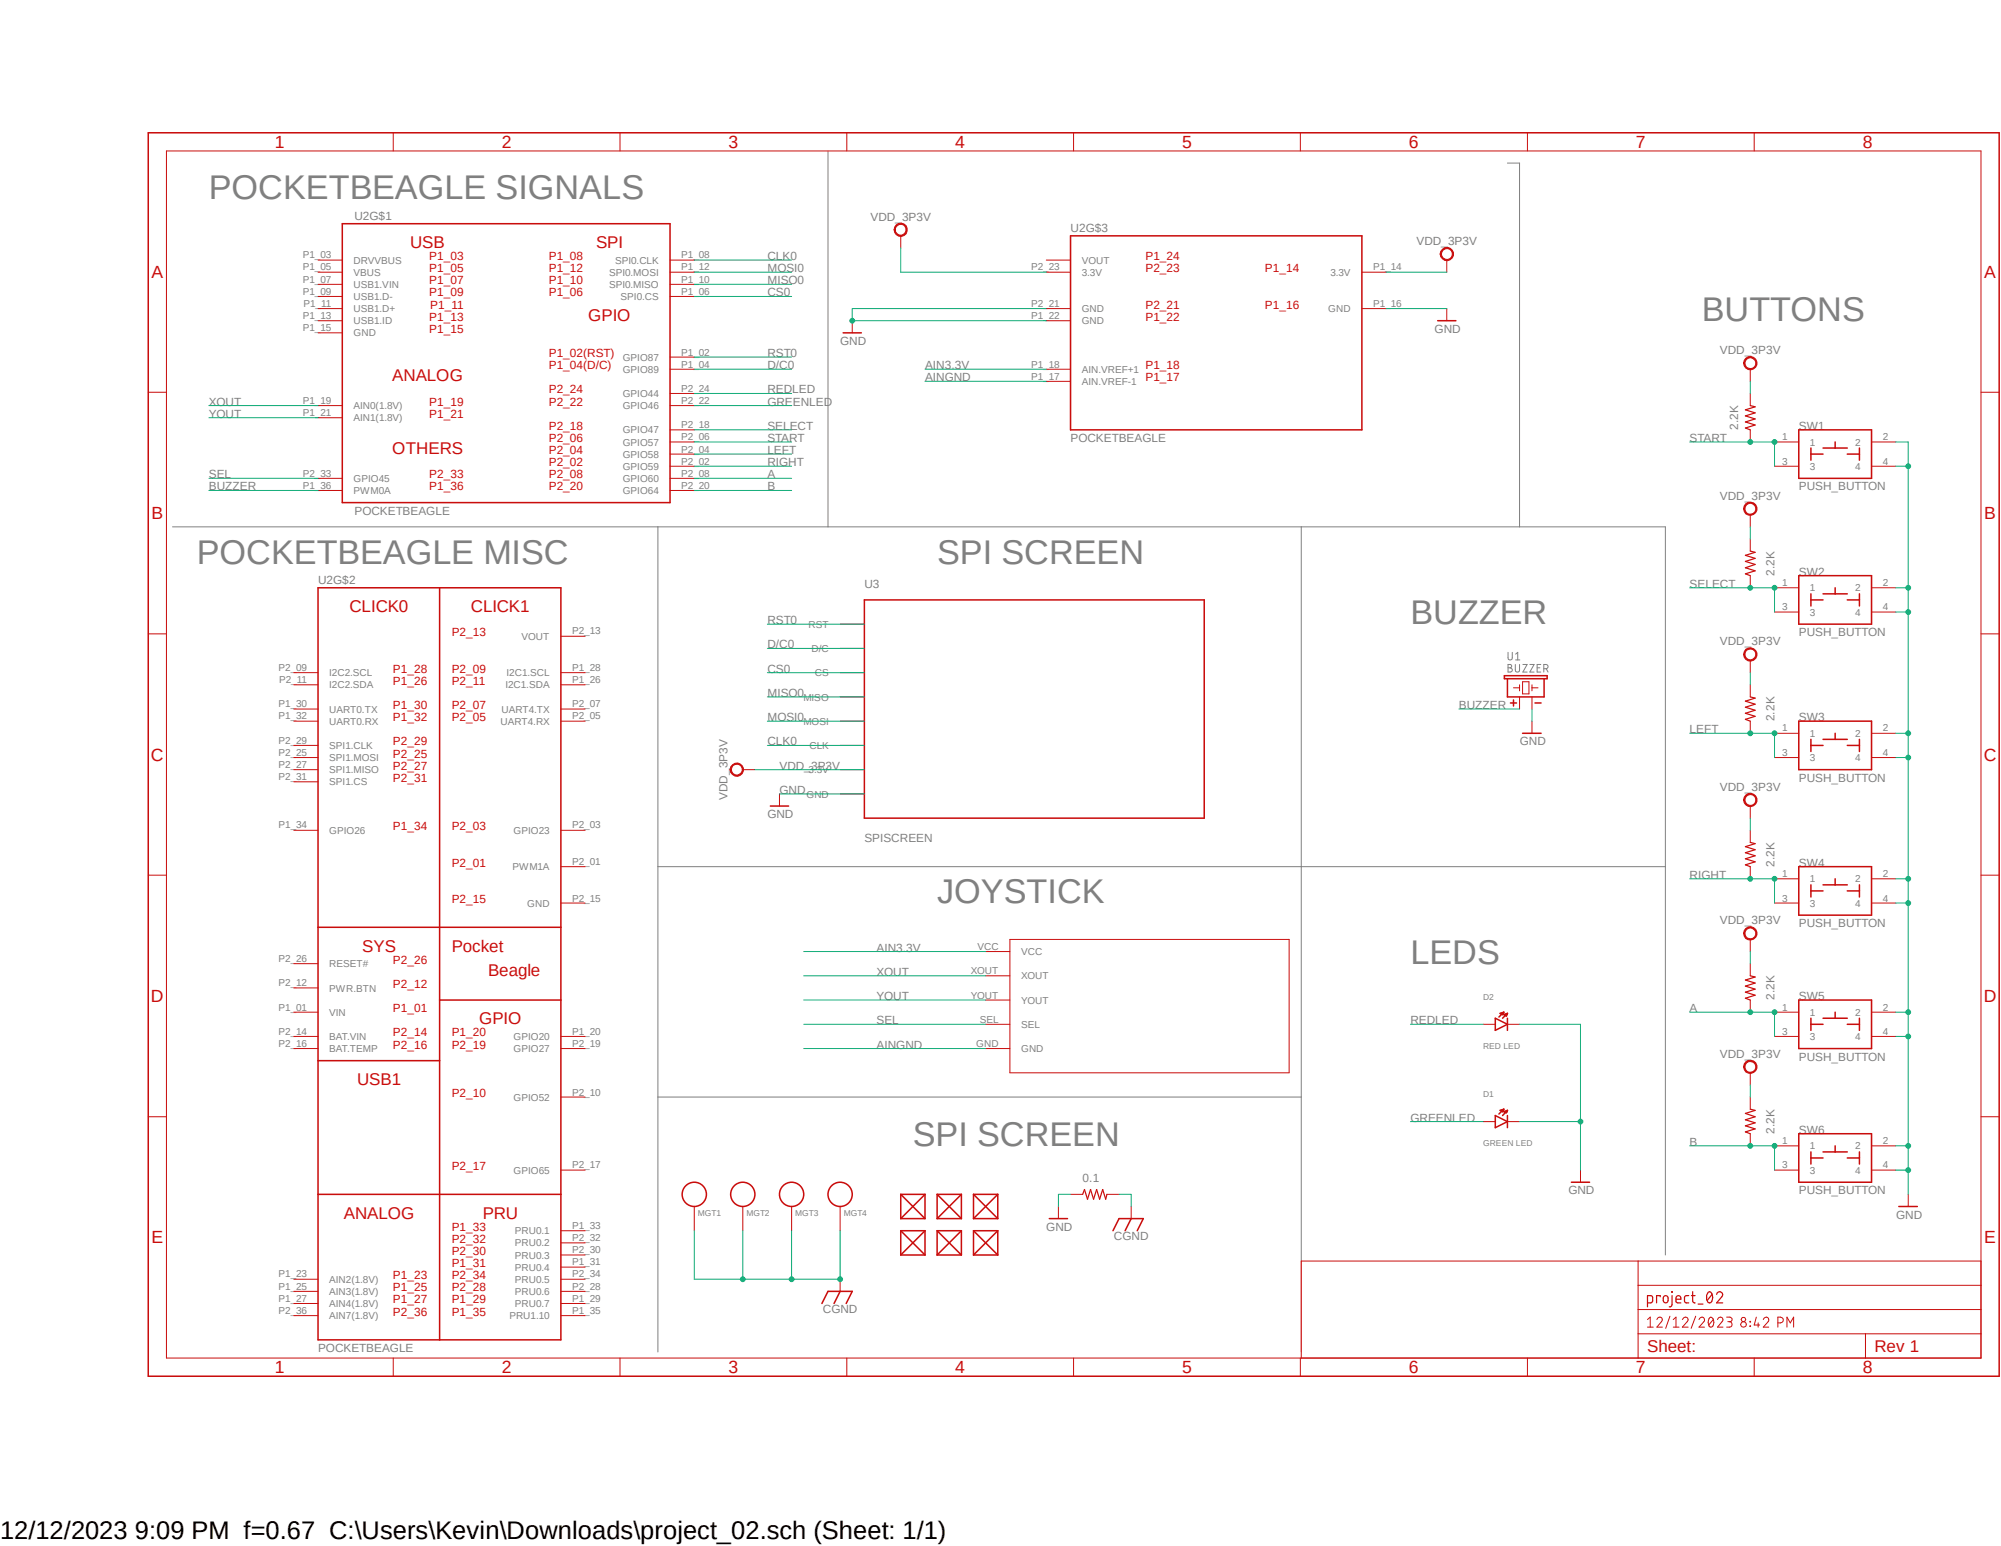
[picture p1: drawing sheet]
<svg xmlns="http://www.w3.org/2000/svg" width="279mm" height="216mm" viewBox="0 0 279 216" stroke-linecap="round" stroke-linejoin="round" font-family="sans-serif">
<path d="M0 18.3l279.4 174.3M279.4 18.3l-279.4 174.3" fill="none" stroke="#fff" stroke-width=".14"/>
<g fill="none" stroke="#808080" stroke-width=".14">
<path d="M115.6 21.1v52.5M210.5 22.8h1.7v50.8M24.1 73.6h208.4v101.7M91.9 73.6v115.2M181.7 73.6v115.2M210.6 92.8h.3l.2 .2-.1 .2-.1 .1 .3 .2v.2l-.2 .1-.4 .1zM210.6 91.1v1l.2 .1 .3-.1 .1-1M210.6 93.3h.3M211.6 92.8v.8v.2l.2 .1 .3-.1 .1-1M211.6 91.4l.3-.3v1.1M211.6 92.2h.6M212.6 92.8h.6l-.6 1.1h.6"/>
<path d="M213.6 92.8h.6l-.6 1.1h.6M214.6 93.3h.4M215.1 92.8h-.5v1.1h.5M215.6 93.4l.4-.1 .2-.1-.2-.4h-.4v1.1M215.9 93.4l.3 .5M91.9 121h140.6M91.9 153.2h89.8"/>
</g>
<g fill="none" stroke="#c90d0c" stroke-width=".14">
<path d="M54.9 18.5v2.6M86.6 18.5v2.6M118.2 18.5v2.6M149.9 18.5v2.6M181.6 18.5v2.6M213.3 18.5v2.6M244.9 18.5v2.6M23.2 21.1h253.4v168.6h-253.4zM20.7 54.8h2.5M276.6 54.8h2.5M247.8 61.7h3.4M247.8 65.1h3.4"/>
<path d="M261.3 61.7h3.4M261.3 65.1h3.4M20.7 88.5h2.5M211.3 96.1h.9M212.2 95.6v.9M212.2 97.3v1.7M212.6 95.2h.9v1.7h-.9zM213.9 96.1h.9M213.9 95.6v.9M213.9 97.3v1.7M276.6 88.5h2.5M213.9 100.7v1.7"/>
<path d="M20.7 122.2h2.5M276.6 122.2h2.5M20.7 156h2.5M276.6 156h2.5M228.7 176.1v13.6M228.7 179.5h47.9M276.6 176.1h-94.9v13.6M54.9 189.7v2.5M86.6 189.7v2.5M118.2 189.7v2.5M149.9 189.7v2.5M181.6 189.7v2.5"/>
<path d="M213.3 189.7v2.5M228.7 186.3h47.9M228.7 182.9h47.9M230 184.3l.4-.4v1.4M230 185.3h.8M231.4 184.3a.37 .37 0 0 1 .4-.4 .37 .37 0 0 1 .3 .5l-.7 .9h.7M233.2 183.8l-.6 1.7M233.6 185.3h.8M233.6 184.3l.4-.4v1.4M234.9 184.3a.39 .39 0 0 1 .5-.4 .39 .39 0 0 1 .3 .5l-.8 .9h.8M236.8 183.8l-.7 1.7M237.2 184.3a.39 .39 0 0 1 .6-.3 .39 .39 0 0 1 .1 .6l-.7 .7h.8"/>
<path d="M238.7 184l.2-.1a.79 .79 0 0 1 0 1.4 .65 .65 0 0 1-.4-.9zM239.2 184.3l-.6 .7M239.8 184.3a.37 .37 0 0 1 .5-.4 .37 .37 0 0 1 .2 .5l-.7 .9h.8M241.1 183.9h.5l.3 .2-.2 .4-.4 .1M241.5 184.6a.38 .38 0 0 1 .4 .4 .38 .38 0 0 1-.4 .3h-.4M244.3 184.5l.1 .1zM244.3 185.2l.1 .1zM244.9 189.7v2.5M245.2 183.9l-.3 1.1h.8M245.5 184.7v.6M246.2 184.3a.39 .39 0 0 1 .6-.3 .39 .39 0 0 1 .1 .6l-.7 .7h.8M248.2 184.7h.4a.4 .4 0 0 0 .4-.4 .4 .4 0 0 0-.4-.4h-.4v1.4"/>
<path d="M249.5 185.3v-1.4l.5 .8 .4-.8v1.4M260.5 186.3v3.4"/>
<circle cx="243.4" cy="185" r=".39"/>
<circle cx="243.4" cy="184.3" r=".31"/>
</g>
<g fill="none" stroke="#c90d0c" stroke-width=".21">
<path d="M20.7 18.5h258.4v173.7h-258.4zM251.2 60h10.1v6.8h-10.1zM252.9 63.4h1.7M252.9 62.6v1.7M254.6 62.6h3.3M256.2 61.7v.9M257.9 63.4h1.7M259.6 62.6v1.7M210.1 94.4h5.9v.4h-5.9zM210.5 94.8v2.5h5.1v-2.5M210.9 98.2h.9M211.3 97.7v.9"/>
<path d="M214.3 98.2h.9M212.6 102.4h2.6"/>
</g>
<g fill="none" stroke="#c90d0c" stroke-width=".17">
<path d="M230 181.9h.7l.1-.7-.2-.2-.6-.1v1.6M231.8 181.1v-.2h-.5v1M232.3 181.1a.34 .34 0 0 1 .4-.2 .34 .34 0 0 1 .2 .4v.3a.34 .34 0 0 1-.3 .3 .34 .34 0 0 1-.4-.3zM233.4 180.4l.1 .1zM233.5 180.9v1.3l-.1 .2-.3 .1M234 181.4h.7a.35 .35 0 0 0-.2-.4 .35 .35 0 0 0-.5 .3v.5l.3 .1h.4M235.8 180.9l-.5 .1-.1 .2v.6l.3 .1h.3M236.2 180.9h.5M236.3 180.4v1.3l.2 .2h.2M237.1 182.1h.7M238.5 180.5l.2-.1a1.02 1.02 0 0 1 .2 1.5h-.2a.79 .79 0 0 1-.4-1zM239.1 180.8l-.7 .8"/>
<path d="M239.7 180.8a.42 .42 0 0 1 .6-.4 .42 .42 0 0 1 .1 .7l-.7 .8h.8"/>
</g>
<path d="M243.8 50a.94 .94 0 0 1 1.4 .3 .94 .94 0 0 1-.6 1.3 .94 .94 0 0 1-1.1-.9h.1a.77 .77 0 0 1 1-.7 .77 .77 0 0 1 .5 1.1 .77 .77 0 0 1-1.2 .2l-.3-.6h-.1v-.4z" fill-rule="evenodd" fill="#c90d0c"/>
<path d="M243.8 50a.94 .94 0 0 1 1.4 .3 .94 .94 0 0 1-.6 1.3 .94 .94 0 0 1-1.1-.9h.1a.77 .77 0 0 1 1-.7 .77 .77 0 0 1 .5 1.1 .77 .77 0 0 1-1.2 .2l-.3-.6h-.1v-.4zM244.4 51.6v1.7M244.4 54.9v1.7M244.4 60v1.7M247.8 82.1h3.4M247.8 85.5h3.4M261.3 82.1h3.4M261.3 85.5h3.4M207.1 156.6h1.7M210.5 156.6h1.7M220.7 163.4v1.7" fill="none" stroke="#c90d0c" stroke-width=".14"/>
<g fill="none" stroke="#c90d0c" stroke-width=".21">
<path d="M251.2 80.4h10.1v6.8h-10.1zM252.9 83.8h1.7M252.9 82.9v1.7M254.6 82.9h3.3M256.2 82.1v.8M257.9 83.8h1.7M259.6 82.9v1.7M208.8 155.8l1.7 .8-1.7 .9zM209.5 155.1l.5-.2-.2 .3zM209.5 155.1h.4M209.7 155h.2M209.8 155.2h.1"/>
<path d="M210 154.9l-.7 .7M210 155.2l.5-.1-.2 .3zM210.1 155.2h.3M210.1 155.3h.3M210.4 155.1h.1M210.5 155.8v1.7M210.5 155.1l-.7 .7M219.4 165.1h2.6"/>
</g>
<path d="M244.4 56.6l.7 .2-1.4 .4 1.4 .5-1.4 .4 1.4 .4-1.4 .4 1.4 .5-1.4 .4 .7 .2" fill="none" stroke="#c90d0c" stroke-width=".17"/>
<path d="M243.8 70.4a.94 .94 0 0 1 1.4 .2 .94 .94 0 0 1-.6 1.4 .94 .94 0 0 1-1.1-1h.1a.77 .77 0 0 1 1.1-.7 .77 .77 0 0 1 .3 1.2 .77 .77 0 0 1-1.3-.1l-.1-.4h-.1v-.3z" fill-rule="evenodd" fill="#c90d0c"/>
<path d="M243.8 70.4a.94 .94 0 0 1 1.4 .2 .94 .94 0 0 1-.6 1.4 .94 .94 0 0 1-1.1-1h.1a.77 .77 0 0 1 1.1-.7 .77 .77 0 0 1 .3 1.2 .77 .77 0 0 1-1.3-.1l-.1-.4h-.1v-.3zM244.4 71.9v1.7M244.4 75.3v1.7M244.4 80.4v1.7M247.8 102.4h3.4M247.8 105.8h3.4M261.3 102.4h3.4M261.3 105.8h3.4" fill="none" stroke="#c90d0c" stroke-width=".14"/>
<path d="M244.4 77l.7 .1-1.4 .5 1.4 .4-1.4 .4 1.4 .4-1.4 .5 1.4 .4-1.4 .4 .7 .3" fill="none" stroke="#c90d0c" stroke-width=".17"/>
<path d="M251.2 100.7h10.1v6.8h-10.1zM252.9 104.1h1.7M252.9 103.3v1.6M254.6 103.3h3.3M256.2 102.4v.9M257.9 104.1h1.7M259.6 103.3v1.6" fill="none" stroke="#c90d0c" stroke-width=".21"/>
<path d="M243.8 90.7a.94 .94 0 0 1 1.4 .2 .94 .94 0 0 1-.5 1.4 .94 .94 0 0 1-1.2-.9h.1a.77 .77 0 0 1 1-.8 .77 .77 0 0 1 .5 1.1 .77 .77 0 0 1-1.2 .2l-.3-.5h-.1z" fill-rule="evenodd" fill="#c90d0c"/>
<path d="M243.8 90.7a.94 .94 0 0 1 1.4 .2 .94 .94 0 0 1-.5 1.4 .94 .94 0 0 1-1.2-.9h.1a.77 .77 0 0 1 1-.8 .77 .77 0 0 1 .5 1.1 .77 .77 0 0 1-1.2 .2l-.3-.5h-.1zM244.4 92.2v1.7M244.4 95.6v1.7M244.4 100.7v1.7M247.8 122.7h3.4M247.8 126.1h3.4M261.3 122.7h3.4M261.3 126.1h3.4" fill="none" stroke="#c90d0c" stroke-width=".14"/>
<path d="M244.4 97.3l.7 .2-1.4 .4 1.4 .4-1.4 .5 1.4 .4-1.4 .4 1.4 .4-1.4 .5 .7 .2" fill="none" stroke="#c90d0c" stroke-width=".17"/>
<path d="M251.2 121h10.1v6.8h-10.1zM252.9 124.4h1.7M252.9 123.6v1.7M254.6 123.6h3.3M256.2 122.7v.9M257.9 124.4h1.7M259.6 123.6v1.7" fill="none" stroke="#c90d0c" stroke-width=".21"/>
<path d="M243.8 111a.94 .94 0 0 1 1.4 .3 .94 .94 0 0 1-.6 1.3 .94 .94 0 0 1-1.1-.9h.1a.77 .77 0 0 1 1-.8 .77 .77 0 0 1 .5 1.2 .77 .77 0 0 1-1.2 .2l-.3-.6h-.1v-.4z" fill-rule="evenodd" fill="#c90d0c"/>
<path d="M243.8 111a.94 .94 0 0 1 1.4 .3 .94 .94 0 0 1-.6 1.3 .94 .94 0 0 1-1.1-.9h.1a.77 .77 0 0 1 1-.8 .77 .77 0 0 1 .5 1.2 .77 .77 0 0 1-1.2 .2l-.3-.6h-.1v-.4zM244.4 112.6v1.7M244.4 116v1.6M244.4 121v1.7M247.8 141.4h3.4M247.8 144.7h3.4M261.3 141.4h3.4M261.3 144.7h3.4" fill="none" stroke="#c90d0c" stroke-width=".14"/>
<path d="M244.4 117.6l.7 .2-1.4 .4 1.4 .5-1.4 .4 1.4 .4-1.4 .4 1.4 .5-1.4 .4 .7 .2" fill="none" stroke="#c90d0c" stroke-width=".17"/>
<path d="M251.2 139.7h10.1v6.7h-10.1zM252.9 143h1.7M252.9 142.2v1.7M254.6 142.2h3.3M256.2 141.4v.8M257.9 143h1.7M259.6 142.2v1.7" fill="none" stroke="#c90d0c" stroke-width=".21"/>
<path d="M243.8 129.7a.94 .94 0 0 1 1.4 .2 .94 .94 0 0 1-.6 1.4 .94 .94 0 0 1-1.1-1h.1a.77 .77 0 0 1 1-.7 .77 .77 0 0 1 .5 1.1 .77 .77 0 0 1-1.2 .2l-.3-.6h-.1v-.3z" fill-rule="evenodd" fill="#c90d0c"/>
<path d="M243.8 129.7a.94 .94 0 0 1 1.4 .2 .94 .94 0 0 1-.6 1.4 .94 .94 0 0 1-1.1-1h.1a.77 .77 0 0 1 1-.7 .77 .77 0 0 1 .5 1.1 .77 .77 0 0 1-1.2 .2l-.3-.6h-.1v-.3zM244.4 131.2v1.7M244.4 134.6v1.7M244.4 139.7v1.7M247.8 160h3.4M247.8 163.4h3.4M261.3 160h3.4M261.3 163.4h3.4" fill="none" stroke="#c90d0c" stroke-width=".14"/>
<path d="M244.4 136.3l.7 .1-1.4 .5 1.4 .4-1.4 .4 1.4 .4-1.4 .5 1.4 .4-1.4 .4 .7 .3" fill="none" stroke="#c90d0c" stroke-width=".17"/>
<path d="M251.2 158.3h10.1v6.8h-10.1zM252.9 161.7h1.7M252.9 160.9v1.7M254.6 160.9h3.3M256.2 160v.9M257.9 161.7h1.7M259.6 160.9v1.7" fill="none" stroke="#c90d0c" stroke-width=".21"/>
<path d="M243.8 148.3a.94 .94 0 0 1 1.4 .2 .94 .94 0 0 1-.6 1.4 .94 .94 0 0 1-1.1-.9h.1a.77 .77 0 0 1 1.1-.8 .77 .77 0 0 1 .3 1.3 .77 .77 0 0 1-1.3-.2l-.1-.3h-.1v-.4z" fill-rule="evenodd" fill="#c90d0c"/>
<g fill="none" stroke="#c90d0c" stroke-width=".14">
<path d="M44.4 36.3h3.4M44.4 38h3.4M44.4 39.7h3.4M93.6 36.3h3.3M93.6 38h3.3M93.6 39.7h3.3M146.1 36.3h3.4M146.1 38h3.4M190.2 38h3.3M44.4 41.4h3.4M44.4 43.1h3.4M44.4 44.8h3.4"/>
<path d="M44.4 46.5h3.4M44.4 56.6h3.4M44.4 58.3h3.4M93.6 41.4h3.3M93.6 56.6h3.3M93.6 49.9h3.3M93.6 51.6h3.3M93.6 54.9h3.3M146.1 43.1h3.4M146.1 44.8h3.4M146.1 51.6h3.4M146.1 53.3h3.4"/>
<path d="M190.2 43.1h3.3M44.4 68.5h3.4M44.4 66.8h3.4M93.6 68.5h3.3M93.6 66.8h3.3M93.6 65.1h3.3M93.6 63.4h3.3M93.6 60h3.3M93.6 61.7h3.3M41 95.6h3.4M41 93.9h3.4M41 99h3.4"/>
<path d="M78.3 95.6h3.4M78.3 93.9h3.4M78.3 99h3.4M78.3 88.9h3.4M117.3 93.9h3.4M117.3 87.2h3.4M117.3 90.6h3.4M117.3 97.3h3.4M41 100.7h3.4M41 116h3.4M41 105.8h3.4M41 107.5h3.4"/>
<path d="M41 104.1h3.4M41 109.2h3.4M78.3 100.7h3.4M78.3 116h3.4M117.3 100.7h3.4M117.3 107.5h3.4M117.3 104.1h3.4M117.3 110.9h3.4M41 138h3.4M41 134.6h3.4M78.3 121h3.4M78.3 126.1h3.4"/>
<path d="M41 141.4h3.4M41 144.7h3.4M41 146.4h3.4M78.3 144.7h3.4M78.3 146.4h3.4M78.3 153.2h3.4M207.1 143h1.7M210.5 143h1.7M243.8 148.3a.94 .94 0 0 1 1.4 .2 .94 .94 0 0 1-.6 1.4 .94 .94 0 0 1-1.1-.9h.1a.77 .77 0 0 1 1.1-.8 .77 .77 0 0 1 .3 1.3 .77 .77 0 0 1-1.3-.2l-.1-.3h-.1v-.4zM244.4 149.8v1.7M244.4 153.2v1.7M244.4 158.3v1.7"/>
<path d="M41 178.6h3.4M78.3 178.6h3.4M78.3 177h3.4M78.3 171.9h3.4M78.3 163.4h3.4M78.3 175.3h3.4M78.3 173.6h3.4M266.4 166.8v1.7M41 180.3h3.4M41 182h3.4M41 183.7h3.4M78.3 180.3h3.4"/>
<path d="M78.3 182h3.4M78.3 183.7h3.4"/>
</g>
<path d="M244.4 154.9l.7 .2-1.4 .4 1.4 .5-1.4 .4 1.4 .4-1.4 .4 1.4 .4-1.4 .5 .7 .2" fill="none" stroke="#c90d0c" stroke-width=".17"/>
<g fill="none" stroke="#c90d0c" stroke-width=".21">
<path d="M47.8 31.2h45.8v39h-45.8zM149.5 32.9h40.7v27.1h-40.7zM44.4 82.1h33.9v105h-33.9zM61.4 82.1v105M120.7 83.8h47.4v30.5h-47.4zM44.4 129.5h33.9M61.4 139.7h16.9M44.4 148.1h17M208.8 142.2l1.7 .8-1.7 .9zM209.5 141.5l.5-.1-.2 .3zM209.5 141.6h.4M209.7 141.6h.1"/>
<path d="M209.8 141.4h.1M210 141.4l-.7 .6M210.1 141.8h.3M210.1 141.6h.3M210.3 141.9h.1M210.4 141.6h.1M210.5 142.2v1.7M210.5 141.5l-.7 .7M210.5 141.5l-.5 .2 .3 .2M210.5 141.5l-.2 .4M44.4 166.8h33.9M265.1 168.5h2.6"/>
</g>
<path d="M201.4 34.8a.94 .94 0 0 1 1.5 .3 .94 .94 0 0 1-.7 1.3 .94 .94 0 0 1-1.1-.9h.2a.77 .77 0 0 1 .9-.8 .77 .77 0 0 1 .5 1.1 .77 .77 0 0 1-1.2 .2l-.2-.5h-.2l.1-.4z" fill-rule="evenodd" fill="#c90d0c"/>
<path d="M201.4 34.8a.94 .94 0 0 1 1.5 .3 .94 .94 0 0 1-.7 1.3 .94 .94 0 0 1-1.1-.9h.2a.77 .77 0 0 1 .9-.8 .77 .77 0 0 1 .5 1.1 .77 .77 0 0 1-1.2 .2l-.2-.5h-.2l.1-.4zM202 36.3v1.7M202 43.1v1.7" fill="none" stroke="#c90d0c" stroke-width=".14"/>
<path d="M200.7 44.8h2.6" fill="none" stroke="#c90d0c" stroke-width=".21"/>
<path d="M125.1 31.4a.92 .92 0 0 1 1.5 .2 .92 .92 0 0 1-.6 1.4 .92 .92 0 0 1-1.2-.9h.2a.76 .76 0 0 1 1.1-.7 .76 .76 0 0 1 .2 1.3 .76 .76 0 0 1-1.2-.3l-.1-.3h-.2l.1-.4z" fill-rule="evenodd" fill="#c90d0c"/>
<path d="M125.1 31.4a.92 .92 0 0 1 1.5 .2 .92 .92 0 0 1-.6 1.4 .92 .92 0 0 1-1.2-.9h.2a.76 .76 0 0 1 1.1-.7 .76 .76 0 0 1 .2 1.3 .76 .76 0 0 1-1.2-.3l-.1-.3h-.2l.1-.4zM125.8 32.9v1.7M119 44.8v1.7M108.8 110.9v1.7" fill="none" stroke="#c90d0c" stroke-width=".14"/>
<path d="M117.7 46.5h2.6M107.6 112.6h2.5" fill="none" stroke="#c90d0c" stroke-width=".21"/>
<path d="M102.3 106.8a.94 .94 0 0 1 1.4 .3 .94 .94 0 0 1-.6 1.3 .94 .94 0 0 1-1.2-.9h.2a.77 .77 0 0 1 .9-.8 .77 .77 0 0 1 .6 1.1 .77 .77 0 0 1-1.2 .2l-.3-.5h-.2l.1-.4z" fill-rule="evenodd" fill="#c90d0c"/>
<g fill="none" stroke="#c90d0c" stroke-width=".14">
<path d="M102.3 106.8a.94 .94 0 0 1 1.4 .3 .94 .94 0 0 1-.6 1.3 .94 .94 0 0 1-1.2-.9h.2a.77 .77 0 0 1 .9-.8 .77 .77 0 0 1 .6 1.1 .77 .77 0 0 1-1.2 .2l-.3-.5h-.2l.1-.4zM103.7 107.5h1.7M137.6 132.9h3.4M137.6 136.3h3.4M137.6 139.7h3.4M141 131.2h39v18.6h-39zM137.6 143h3.4M137.6 146.4h3.4M96.9 168.5v3.4M103.7 168.5v3.4M110.5 168.5v3.4M117.3 168.5v3.4"/>
<path d="M117.3 178.6v1.7M147.8 168.5v1.7M149.5 166.8h1.7M154.6 166.8h1.7M157.9 168.5v1.7"/>
</g>
<g fill="none" stroke="#c90d0c" stroke-width=".21">
<path d="M125.8 170.2h3.4M125.8 166.8l3.4 3.4M125.8 166.8h3.4M125.8 166.8v3.4M125.8 171.9v3.4M125.8 171.9l3.4 3.4M125.8 171.9h3.4M125.8 175.3h3.4M129.2 166.8l-3.4 3.4M129.2 166.8v3.4M129.2 171.9v3.4M129.2 171.9l-3.4 3.4"/>
<path d="M130.9 170.2h3.3M130.9 166.8h3.3M130.9 166.8l3.3 3.4M130.9 166.8v3.4M130.9 171.9v3.4M130.9 171.9h3.3M130.9 175.3h3.3M130.9 171.9l3.3 3.4M134.2 166.8l-3.3 3.4M134.2 166.8v3.4M134.2 171.9v3.4M134.2 171.9l-3.3 3.4"/>
<path d="M135.9 170.2h3.4M135.9 166.8h3.4M135.9 171.9l3.4 3.4M135.9 166.8l3.4 3.4M135.9 166.8v3.4M135.9 171.9v3.4M135.9 171.9h3.4M135.9 175.3h3.4M139.3 166.8l-3.4 3.4M139.3 166.8v3.4M139.3 171.9v3.4M139.3 171.9l-3.4 3.4"/>
<path d="M146.5 170.2h2.6M155.4 171.9l.9-1.7h3.3l-.8 1.7M157.9 170.2l-.8 1.7M114.8 182l.8-1.7h3.4l-.8 1.7M117.3 180.3l-.8 1.7"/>
<circle cx="96.9" cy="166.8" r="1.69"/>
<circle cx="103.7" cy="166.8" r="1.69"/>
<circle cx="110.5" cy="166.8" r="1.69"/>
<circle cx="117.3" cy="166.8" r="1.69"/>
</g>
<path d="M151.2 166.8l.2-.7 .4 1.4 .5-1.4 .4 1.4 .4-1.4 .4 1.4 .5-1.4 .4 1.4 .2-.7" fill="none" stroke="#c90d0c" stroke-width=".17"/>
<path d="M125.8 34.6v3.4h20.3M193.5 38h8.5M244.4 53.3v1.6M244.4 73.6v1.7M244.4 93.9v1.7M105.4 107.5h15.3M244.4 114.3v1.7M244.4 132.9v1.7M244.4 151.5v1.7M264.7 160h1.7v6.8M264.7 163.4h1.7" fill="none" stroke="#0dab76" stroke-width=".14"/>
<circle cx="266.5" cy="163.4" r=".33" fill="#0dab76"/>
<g fill="none" stroke="#0dab76" stroke-width=".14">
<path d="M264.7 141.4h1.7v3.3h-1.7"/>
<circle cx="266.5" cy="163.4" r=".33"/>
</g>
<circle cx="266.5" cy="144.7" r=".33" fill="#0dab76"/>
<g fill="none" stroke="#0dab76" stroke-width=".14">
<path d="M266.4 144.7v15.3"/>
<circle cx="266.5" cy="144.7" r=".33"/>
</g>
<circle cx="266.5" cy="160" r=".33" fill="#0dab76"/>
<g fill="none" stroke="#0dab76" stroke-width=".14">
<path d="M264.7 122.7h1.7v3.4h-1.7"/>
<circle cx="266.5" cy="160" r=".33"/>
</g>
<circle cx="266.5" cy="126.1" r=".33" fill="#0dab76"/>
<g fill="none" stroke="#0dab76" stroke-width=".14">
<path d="M266.4 126.1v15.3"/>
<circle cx="266.5" cy="126.1" r=".33"/>
</g>
<circle cx="266.5" cy="141.4" r=".33" fill="#0dab76"/>
<g fill="none" stroke="#0dab76" stroke-width=".14">
<path d="M264.7 102.4h1.7v3.4h-1.7"/>
<circle cx="266.5" cy="141.4" r=".33"/>
</g>
<circle cx="266.5" cy="105.8" r=".33" fill="#0dab76"/>
<g fill="none" stroke="#0dab76" stroke-width=".14">
<path d="M266.4 105.8v16.9"/>
<circle cx="266.5" cy="105.8" r=".33"/>
</g>
<circle cx="266.5" cy="122.7" r=".33" fill="#0dab76"/>
<g fill="none" stroke="#0dab76" stroke-width=".14">
<path d="M264.7 82.1h1.7v3.4h-1.7"/>
<circle cx="266.5" cy="122.7" r=".33"/>
</g>
<circle cx="266.5" cy="85.5" r=".33" fill="#0dab76"/>
<g fill="none" stroke="#0dab76" stroke-width=".14">
<path d="M266.4 85.5v16.9"/>
<circle cx="266.5" cy="85.5" r=".33"/>
</g>
<circle cx="266.5" cy="102.4" r=".33" fill="#0dab76"/>
<g fill="none" stroke="#0dab76" stroke-width=".14">
<path d="M264.7 61.7h1.7v3.4h-1.7"/>
<circle cx="266.5" cy="102.4" r=".33"/>
</g>
<circle cx="266.5" cy="65.1" r=".33" fill="#0dab76"/>
<g fill="none" stroke="#0dab76" stroke-width=".14">
<path d="M266.4 65.1v17"/>
<circle cx="266.5" cy="65.1" r=".33"/>
</g>
<circle cx="266.5" cy="82.1" r=".33" fill="#0dab76"/>
<g fill="none" stroke="#0dab76" stroke-width=".14">
<path d="M212.2 156.6h8.5M212.2 143h8.5v20.4"/>
<circle cx="266.5" cy="82.1" r=".33"/>
</g>
<circle cx="220.7" cy="156.6" r=".33" fill="#0dab76"/>
<g fill="none" stroke="#0dab76" stroke-width=".14">
<path d="M146.1 43.1h-27.1v1.7h27.1M213.9 99v1.7"/>
<circle cx="220.7" cy="156.6" r=".33"/>
</g>
<circle cx="119" cy="44.8" r=".33" fill="#0dab76"/>
<g fill="none" stroke="#0dab76" stroke-width=".14">
<path d="M193.5 43.1h8.5M235.9 61.7h8.5M108.8 110.9h11.9M149.5 166.8h-1.7v1.7"/>
<circle cx="119" cy="44.8" r=".33"/>
</g>
<circle cx="244.4" cy="61.7" r=".33" fill="#0dab76"/>
<g fill="none" stroke="#0dab76" stroke-width=".14">
<path d="M244.4 61.7h3.4v3.4"/>
<circle cx="244.4" cy="61.7" r=".33"/>
</g>
<circle cx="247.8" cy="61.7" r=".33" fill="#0dab76"/>
<g fill="none" stroke="#0dab76" stroke-width=".14">
<path d="M96.9 61.7h13.6M235.9 82.1h8.5"/>
<circle cx="247.8" cy="61.7" r=".33"/>
</g>
<circle cx="244.4" cy="82.1" r=".33" fill="#0dab76"/>
<g fill="none" stroke="#0dab76" stroke-width=".14">
<path d="M244.4 82.1h3.4v3.4"/>
<circle cx="244.4" cy="82.1" r=".33"/>
</g>
<circle cx="247.8" cy="82.1" r=".33" fill="#0dab76"/>
<g fill="none" stroke="#0dab76" stroke-width=".14">
<path d="M96.9 60h13.6M235.9 102.4h8.5"/>
<circle cx="247.8" cy="82.1" r=".33"/>
</g>
<circle cx="244.4" cy="102.4" r=".33" fill="#0dab76"/>
<g fill="none" stroke="#0dab76" stroke-width=".14">
<path d="M244.4 102.4h3.4v3.4"/>
<circle cx="244.4" cy="102.4" r=".33"/>
</g>
<circle cx="247.8" cy="102.4" r=".33" fill="#0dab76"/>
<g fill="none" stroke="#0dab76" stroke-width=".14">
<path d="M96.9 63.4h13.6M235.9 122.7h8.5"/>
<circle cx="247.8" cy="102.4" r=".33"/>
</g>
<circle cx="244.4" cy="122.7" r=".33" fill="#0dab76"/>
<g fill="none" stroke="#0dab76" stroke-width=".14">
<path d="M244.4 122.7h3.4v3.4"/>
<circle cx="244.4" cy="122.7" r=".33"/>
</g>
<circle cx="247.8" cy="122.7" r=".33" fill="#0dab76"/>
<g fill="none" stroke="#0dab76" stroke-width=".14">
<path d="M96.9 65.1h13.6M235.9 141.4h8.5"/>
<circle cx="247.8" cy="122.7" r=".33"/>
</g>
<circle cx="244.4" cy="141.4" r=".33" fill="#0dab76"/>
<g fill="none" stroke="#0dab76" stroke-width=".14">
<path d="M244.4 141.4h3.4v3.3"/>
<circle cx="244.4" cy="141.4" r=".33"/>
</g>
<circle cx="247.8" cy="141.4" r=".33" fill="#0dab76"/>
<g fill="none" stroke="#0dab76" stroke-width=".14">
<path d="M96.9 66.8h13.6M235.9 160h8.5"/>
<circle cx="247.8" cy="141.4" r=".33"/>
</g>
<circle cx="244.4" cy="160" r=".33" fill="#0dab76"/>
<g fill="none" stroke="#0dab76" stroke-width=".14">
<path d="M244.4 160h3.4v3.4"/>
<circle cx="244.4" cy="160" r=".33"/>
</g>
<circle cx="247.8" cy="160" r=".33" fill="#0dab76"/>
<g fill="none" stroke="#0dab76" stroke-width=".14">
<path d="M96.9 36.3h13.6M96.9 38h13.6M96.9 39.7h13.6M29.2 56.6h15.2M29.2 58.3h15.2M96.9 56.6h13.6M96.9 54.9h13.6M96.9 41.4h13.6M96.9 49.9h13.6M96.9 51.6h13.6M129.2 51.6h16.9M129.2 53.3h16.9"/>
<path d="M29.2 68.5h15.2M29.2 66.8h15.2M96.9 68.5h13.6M107.1 97.3h13.6M107.1 93.9h13.6M107.1 87.2h13.6M107.1 90.6h13.6M203.7 99h8.5M107.1 104.1h13.6M107.1 100.7h13.6M112.2 136.3h25.4M112.2 139.7h25.4"/>
<path d="M112.2 132.9h25.4M112.2 143h25.4M112.2 146.4h25.4M196.9 156.6h10.2M196.9 143h10.2M96.9 171.9v6.7h20.4v-6.7"/>
<circle cx="247.8" cy="160" r=".33"/>
</g>
<circle cx="117.3" cy="178.6" r=".33" fill="#0dab76"/>
<g fill="none" stroke="#0dab76" stroke-width=".14">
<path d="M110.5 171.9v6.7"/>
<circle cx="117.3" cy="178.6" r=".33"/>
</g>
<circle cx="110.5" cy="178.6" r=".33" fill="#0dab76"/>
<g fill="none" stroke="#0dab76" stroke-width=".14">
<path d="M103.7 171.9v6.7"/>
<circle cx="110.5" cy="178.6" r=".33"/>
</g>
<circle cx="103.7" cy="178.6" r=".33" fill="#0dab76"/>
<g fill="none" stroke="#0dab76" stroke-width=".14">
<path d="M156.3 166.8h1.6v1.7"/>
<circle cx="103.7" cy="178.6" r=".33"/>
</g>
<g font-size="4.8" fill="#808080">
<text x="29.2" y="27.9">POCKETBEAGLE SIGNALS</text>
<text x="237.6" y="44.8">BUTTONS</text>
<text x="27.5" y="78.7">POCKETBEAGLE MISC</text>
<text x="130.9" y="78.7">SPI SCREEN</text>
<text x="196.9" y="87.2">BUZZER</text>
<text x="130.9" y="126.1">JOYSTICK</text>
<text x="196.9" y="134.6">LEDS</text>
<text x="127.5" y="160">SPI SCREEN</text>
</g>
<text font-size="3.6" x="0" y="214.9">12/12/2023 9:09 PM f=0.67 C:\Users\Kevin\Downloads\project_02.sch (Sheet: 1/1)</text>
<g font-size="2.5" fill="#c90d0c">
<text x="38.4" y="20.7">1</text>
<text x="70.1" y="20.7">2</text>
<text x="101.7" y="20.7">3</text>
<text x="133.4" y="20.7">4</text>
<text x="165.1" y="20.7">5</text>
<text x="196.7" y="20.7">6</text>
<text x="228.4" y="20.7">7</text>
<text x="260.1" y="20.7">8</text>
<text x="21.2" y="38.8">A</text>
<text x="277.1" y="38.8">A</text>
<text x="21.2" y="72.5">B</text>
<text x="277.1" y="72.5">B</text>
<text x="21.1" y="106.2">C</text>
<text x="277" y="106.2">C</text>
<text x="21.1" y="139.9">D</text>
<text x="277" y="139.9">D</text>
<text x="21.2" y="173.6">E</text>
<text x="277.1" y="173.6">E</text>
<text x="38.4" y="191.8">1</text>
<text x="70.1" y="191.8">2</text>
<text x="101.7" y="191.8">3</text>
<text x="133.4" y="191.8">4</text>
<text x="165.1" y="191.8">5</text>
<text x="196.7" y="191.8">6</text>
<text x="228.4" y="191.8">7</text>
<text x="260.1" y="191.8">8</text>
</g>
<g font-size="2.4" fill="#c90d0c">
<text x="57.3" y="34.6">USB</text>
<text x="83.2" y="34.6">SPI</text>
<text x="82.1" y="44.8">GPIO</text>
<text x="54.8" y="53.3">ANALOG</text>
<text x="54.8" y="63.4">OTHERS</text>
<text x="48.8" y="85.5">CLICK0</text>
<text x="65.7" y="85.5">CLICK1</text>
<text x="50.6" y="132.9">SYS</text>
<text x="63.1" y="132.9">Pocket</text>
<text x="68.2" y="136.3">Beagle</text>
<text x="66.9" y="143">GPIO</text>
<text x="49.9" y="151.5">USB1</text>
<text x="48" y="170.2">ANALOG</text>
<text x="67.4" y="170.2">PRU</text>
<text x="230" y="188.8">Sheet:</text>
<text x="261.7" y="188.8">Rev 1</text>
</g>
<g font-size="1.7" fill="#808080">
<text x="49.5" y="30.7">U2G$1</text>
<text x="121.5" y="30.8">VDD_3P3V</text>
<text x="149.5" y="32.4">U2G$3</text>
<text x="197.8" y="34.2">VDD_3P3V</text>
<text x="107.1" y="36.3">CLK0</text>
<text x="107.1" y="38">MOSI0</text>
<text x="107.1" y="39.7">MISO0</text>
<text x="107.1" y="41.4">CS0</text>
<text x="200.3" y="46.5">GND</text>
<text x="107.1" y="49.9">RST0</text>
<text x="107.1" y="51.6">D/C0</text>
<text x="117.3" y="48.2">GND</text>
<text x="129.2" y="51.6">AIN3.3V</text>
<text x="129.2" y="53.3">AINGND</text>
<text x="240.2" y="49.4">VDD_3P3V</text>
<text x="29.2" y="56.6">XOUT</text>
<text x="29.2" y="58.3">YOUT</text>
<text x="107.1" y="56.6">GREENLED</text>
<text x="107.1" y="54.9">REDLED</text>
<text x="107.1" y="61.7">START</text>
<text x="107.1" y="60">SELECT</text>
<text x="107.1" y="63.4">LEFT</text>
<text x="107.1" y="65.1">RIGHT</text>
<text x="149.5" y="61.7">POCKETBEAGLE</text>
<text x="235.9" y="61.7">START</text>
<text x="242.7" y="60" transform="rotate(-90 242.7 60)">2.2K</text>
<text x="251.2" y="60">SW1</text>
<text x="29.2" y="68.5">BUZZER</text>
<text x="29.2" y="66.8">SEL</text>
<text x="49.5" y="71.9">POCKETBEAGLE</text>
<text x="107.1" y="66.8">A</text>
<text x="107.1" y="68.5">B</text>
<text x="240.2" y="69.8">VDD_3P3V</text>
<text x="251.2" y="68.5">PUSH_BUTTON</text>
<text x="44.4" y="81.6">U2G$2</text>
<text x="120.7" y="82.1">U3</text>
<text x="235.9" y="82.1">SELECT</text>
<text x="247.8" y="80.4" transform="rotate(-90 247.8 80.4)">2.2K</text>
<text x="251.2" y="80.4">SW2</text>
<text x="107.1" y="87.2">RST0</text>
<text x="251.2" y="88.9">PUSH_BUTTON</text>
<text x="107.1" y="93.9">CS0</text>
<text x="107.1" y="90.6">D/C0</text>
<text x="240.2" y="90.1">VDD_3P3V</text>
<text x="107.1" y="100.7">MOSI0</text>
<text x="107.1" y="97.3">MISO0</text>
<text x="203.7" y="99">BUZZER</text>
<text x="247.8" y="100.7" transform="rotate(-90 247.8 100.7)">2.2K</text>
<text x="251.2" y="100.7">SW3</text>
<text x="107.1" y="104.1">CLK0</text>
<text x="108.8" y="107.5">VDD_3P3V</text>
<text x="212.2" y="104.1">GND</text>
<text x="235.9" y="102.4">LEFT</text>
<text x="101.6" y="111.7" transform="rotate(-90 101.6 111.7)">VDD_3P3V</text>
<text x="108.8" y="110.9">GND</text>
<text x="240.2" y="110.4">VDD_3P3V</text>
<text x="251.2" y="109.2">PUSH_BUTTON</text>
<text x="107.1" y="114.3">GND</text>
<text x="120.7" y="117.6">SPISCREEN</text>
<text x="235.9" y="122.7">RIGHT</text>
<text x="247.8" y="121" transform="rotate(-90 247.8 121)">2.2K</text>
<text x="251.2" y="121">SW4</text>
<text x="240.2" y="129.1">VDD_3P3V</text>
<text x="251.2" y="129.5">PUSH_BUTTON</text>
<text x="122.4" y="136.3">XOUT</text>
<text x="122.4" y="132.9">AIN3.3V</text>
<text x="122.4" y="139.7">YOUT</text>
<text x="122.4" y="143">SEL</text>
<text x="196.9" y="143">REDLED</text>
<text x="235.9" y="141.4">A</text>
<text x="247.8" y="139.7" transform="rotate(-90 247.8 139.7)">2.2K</text>
<text x="251.2" y="139.7">SW5</text>
<text x="122.4" y="146.4">AINGND</text>
<text x="240.2" y="147.7">VDD_3P3V</text>
<text x="251.2" y="148.1">PUSH_BUTTON</text>
<text x="196.9" y="156.6">GREENLED</text>
<text x="235.9" y="160">B</text>
<text x="247.8" y="158.3" transform="rotate(-90 247.8 158.3)">2.2K</text>
<text x="251.2" y="158.3">SW6</text>
<text x="151.2" y="165.1">0.1</text>
<text x="219" y="166.8">GND</text>
<text x="251.2" y="166.8">PUSH_BUTTON</text>
<text x="146.1" y="171.9">GND</text>
<text x="155.5" y="173.1">CGND</text>
<text x="264.8" y="170.2">GND</text>
<text x="114.9" y="183.3">CGND</text>
<text x="44.4" y="188.8">POCKETBEAGLE</text>
</g>
<g font-size="1.7" fill="#c90d0c">
<text x="59.9" y="36.3">P1_03</text>
<text x="59.9" y="38">P1_05</text>
<text x="59.9" y="39.7">P1_07</text>
<text x="59.9" y="41.4">P1_09</text>
<text x="76.6" y="41.4">P1_06</text>
<text x="76.6" y="36.3">P1_08</text>
<text x="76.6" y="38">P1_12</text>
<text x="76.6" y="39.7">P1_10</text>
<text x="159.9" y="36.3">P1_24</text>
<text x="159.9" y="38">P2_23</text>
<text x="176.6" y="38">P1_14</text>
<text x="59.9" y="44.8">P1_13</text>
<text x="59.9" y="46.5">P1_15</text>
<text x="60.1" y="43.1">P1_11</text>
<text x="159.9" y="44.8">P1_22</text>
<text x="159.9" y="43.1">P2_21</text>
<text x="176.6" y="43.1">P1_16</text>
<text x="76.6" y="49.9">P1_02(RST)</text>
<text x="76.6" y="51.6">P1_04(D/C)</text>
<text x="159.9" y="53.3">P1_17</text>
<text x="159.9" y="51.6">P1_18</text>
<text x="59.9" y="56.6">P1_19</text>
<text x="59.9" y="58.3">P1_21</text>
<text x="76.6" y="56.6">P2_22</text>
<text x="76.6" y="54.9">P2_24</text>
<text x="76.6" y="65.1">P2_02</text>
<text x="76.6" y="63.4">P2_04</text>
<text x="76.6" y="60">P2_18</text>
<text x="76.6" y="61.7">P2_06</text>
<text x="59.9" y="68.5">P1_36</text>
<text x="59.9" y="66.8">P2_33</text>
<text x="76.6" y="68.5">P2_20</text>
<text x="76.6" y="66.8">P2_08</text>
<text x="63.1" y="88.9">P2_13</text>
<text x="54.9" y="95.6">P1_26</text>
<text x="54.9" y="93.9">P1_28</text>
<text x="63.1" y="93.9">P2_09</text>
<text x="63.1" y="95.6">P2_11</text>
<text x="54.9" y="100.7">P1_32</text>
<text x="54.9" y="99">P1_30</text>
<text x="63.1" y="99">P2_07</text>
<text x="63.1" y="100.7">P2_05</text>
<text x="54.9" y="105.8">P2_25</text>
<text x="54.9" y="107.5">P2_27</text>
<text x="54.9" y="104.1">P2_29</text>
<text x="54.9" y="109.2">P2_31</text>
<text x="54.9" y="116">P1_34</text>
<text x="63.1" y="116">P2_03</text>
<text x="63.1" y="121">P2_01</text>
<text x="63.1" y="126.1">P2_15</text>
<text x="54.9" y="134.6">P2_26</text>
<text x="54.9" y="138">P2_12</text>
<text x="54.9" y="141.4">P1_01</text>
<text x="54.9" y="144.7">P2_14</text>
<text x="54.9" y="146.4">P2_16</text>
<text x="63.1" y="144.7">P1_20</text>
<text x="63.1" y="146.4">P2_19</text>
<text x="63.1" y="153.2">P2_10</text>
<text x="63.1" y="163.4">P2_17</text>
<text x="63.1" y="171.9">P1_33</text>
<text x="63.1" y="173.6">P2_32</text>
<text x="54.9" y="178.6">P1_23</text>
<text x="63.1" y="177">P1_31</text>
<text x="63.1" y="175.3">P2_30</text>
<text x="63.1" y="178.6">P2_34</text>
<text x="54.9" y="180.3">P1_25</text>
<text x="54.9" y="182">P1_27</text>
<text x="54.9" y="183.7">P2_36</text>
<text x="63.1" y="182">P1_29</text>
<text x="63.1" y="183.7">P1_35</text>
<text x="63.1" y="180.3">P2_28</text>
</g>
<g font-size="1.4" fill="#808080">
<text x="42.3" y="36.1">P1_03</text>
<text x="42.3" y="37.8">P1_05</text>
<text x="42.3" y="39.5">P1_07</text>
<text x="42.3" y="41.1">P1_09</text>
<text x="49.4" y="36.8">DRVVBUS</text>
<text x="49.4" y="38.5">VBUS</text>
<text x="49.4" y="40.2">USB1.VIN</text>
<text x="49.4" y="41.9">USB1.D-</text>
<text x="85" y="40.2">SPI0.MISO</text>
<text x="85" y="38.5">SPI0.MOSI</text>
<text x="85.9" y="36.8">SPI0.CLK</text>
<text x="86.7" y="41.9">SPI0.CS</text>
<text x="95.1" y="41.1">P1_06</text>
<text x="95.1" y="36.1">P1_08</text>
<text x="95.1" y="39.5">P1_10</text>
<text x="95.1" y="37.8">P1_12</text>
<text x="144" y="37.8">P2_23</text>
<text x="151" y="36.8">VOUT</text>
<text x="151" y="38.5">3.3V</text>
<text x="185.8" y="38.5">3.3V</text>
<text x="191.7" y="37.8">P1_14</text>
<text x="42.3" y="44.5">P1_13</text>
<text x="42.3" y="46.3">P1_15</text>
<text x="42.4" y="42.8">P1_11</text>
<text x="49.4" y="43.6">USB1.D+</text>
<text x="49.4" y="45.3">USB1.ID</text>
<text x="49.4" y="47">GND</text>
<text x="144" y="42.8">P2_21</text>
<text x="144" y="44.5">P1_22</text>
<text x="151" y="43.6">GND</text>
<text x="151" y="45.3">GND</text>
<text x="185.5" y="43.6">GND</text>
<text x="191.7" y="42.8">P1_16</text>
<text x="87" y="50.4">GPIO87</text>
<text x="87" y="52.1">GPIO89</text>
<text x="95.1" y="49.7">P1_02</text>
<text x="95.1" y="51.3">P1_04</text>
<text x="144" y="53">P1_17</text>
<text x="144" y="51.3">P1_18</text>
<text x="151" y="53.8">AIN.VREF-1</text>
<text x="151" y="52.1">AIN.VREF+1</text>
<text x="42.3" y="56.4">P1_19</text>
<text x="42.3" y="58.1">P1_21</text>
<text x="49.4" y="57.1">AIN0(1.8V)</text>
<text x="49.4" y="58.8">AIN1(1.8V)</text>
<text x="87" y="57.1">GPIO46</text>
<text x="87" y="55.5">GPIO44</text>
<text x="95.1" y="59.8">P2_18</text>
<text x="95.1" y="56.4">P2_22</text>
<text x="95.1" y="54.7">P2_24</text>
<text x="87" y="65.6">GPIO59</text>
<text x="87" y="63.9">GPIO58</text>
<text x="87" y="60.5">GPIO47</text>
<text x="87" y="62.2">GPIO57</text>
<text x="95.1" y="64.9">P2_02</text>
<text x="95.1" y="63.2">P2_04</text>
<text x="95.1" y="61.5">P2_06</text>
<text x="248.8" y="61.5">1</text>
<text x="248.8" y="64.9">3</text>
<text x="252.7" y="62.2">1</text>
<text x="252.7" y="65.6">3</text>
<text x="259" y="62.2">2</text>
<text x="259" y="65.6">4</text>
<text x="262.9" y="61.5">2</text>
<text x="262.9" y="64.9">4</text>
<text x="42.3" y="68.3">P1_36</text>
<text x="42.3" y="66.6">P2_33</text>
<text x="49.4" y="69">PWM0A</text>
<text x="49.4" y="67.3">GPIO45</text>
<text x="87" y="69">GPIO64</text>
<text x="87" y="67.3">GPIO60</text>
<text x="95.1" y="68.3">P2_20</text>
<text x="95.1" y="66.6">P2_08</text>
<text x="248.8" y="81.8">1</text>
<text x="252.7" y="82.6">1</text>
<text x="259" y="82.6">2</text>
<text x="262.9" y="81.8">2</text>
<text x="72.8" y="89.4">VOUT</text>
<text x="79.9" y="88.6">P2_13</text>
<text x="112.9" y="87.7">RST</text>
<text x="248.8" y="85.2">3</text>
<text x="252.7" y="86">3</text>
<text x="259" y="86">4</text>
<text x="262.9" y="85.2">4</text>
<text x="38.9" y="93.7">P2_09</text>
<text x="39" y="95.4">P2_11</text>
<text x="46" y="94.4">I2C2.SCL</text>
<text x="70.7" y="94.4">I2C1.SCL</text>
<text x="79.9" y="93.7">P1_28</text>
<text x="79.9" y="95.4">P1_26</text>
<text x="113.3" y="91.1">D/C</text>
<text x="113.8" y="94.4">CS</text>
<text x="38.9" y="98.8">P1_30</text>
<text x="38.9" y="100.5">P1_32</text>
<text x="46" y="96.1">I2C2.SDA</text>
<text x="46" y="99.5">UART0.TX</text>
<text x="46" y="101.2">UART0.RX</text>
<text x="69.9" y="101.2">UART4.RX</text>
<text x="70" y="99.5">UART4.TX</text>
<text x="70.6" y="96.1">I2C1.SDA</text>
<text x="79.9" y="100.5">P2_05</text>
<text x="79.9" y="98.8">P2_07</text>
<text x="112.2" y="101.2">MOSI</text>
<text x="112.2" y="97.8">MISO</text>
<text x="38.9" y="105.5">P2_25</text>
<text x="38.9" y="107.2">P2_27</text>
<text x="38.9" y="103.8">P2_29</text>
<text x="46" y="106.3">SPI1.MOSI</text>
<text x="46" y="108">SPI1.MISO</text>
<text x="46" y="104.6">SPI1.CLK</text>
<text x="112.9" y="108">3.3V</text>
<text x="113" y="104.6">CLK</text>
<text x="248.8" y="102.1">1</text>
<text x="248.8" y="105.5">3</text>
<text x="252.7" y="102.9">1</text>
<text x="252.7" y="106.3">3</text>
<text x="259" y="102.9">2</text>
<text x="259" y="106.3">4</text>
<text x="262.9" y="102.1">2</text>
<text x="262.9" y="105.5">4</text>
<text x="38.9" y="108.9">P2_31</text>
<text x="46" y="109.7">SPI1.CS</text>
<text x="112.6" y="111.4">GND</text>
<text x="38.9" y="115.7">P1_34</text>
<text x="46" y="116.5">GPIO26</text>
<text x="71.7" y="116.5">GPIO23</text>
<text x="79.9" y="115.7">P2_03</text>
<text x="71.5" y="121.5">PWM1A</text>
<text x="79.9" y="120.8">P2_01</text>
<text x="79.9" y="125.9">P2_15</text>
<text x="248.8" y="122.5">1</text>
<text x="248.8" y="125.9">3</text>
<text x="252.7" y="123.2">1</text>
<text x="259" y="123.2">2</text>
<text x="262.9" y="122.5">2</text>
<text x="262.9" y="125.9">4</text>
<text x="73.6" y="126.6">GND</text>
<text x="252.7" y="126.6">3</text>
<text x="259" y="126.6">4</text>
<text x="38.9" y="137.8">P2_12</text>
<text x="38.9" y="134.4">P2_26</text>
<text x="46" y="135.1">RESET#</text>
<text x="135.5" y="136.1">XOUT</text>
<text x="136.5" y="132.7">VCC</text>
<text x="142.6" y="133.4">VCC</text>
<text x="142.6" y="136.8">XOUT</text>
<text x="38.9" y="141.1">P1_01</text>
<text x="46" y="141.9">VIN</text>
<text x="46" y="138.5">PWR.BTN</text>
<text x="135.5" y="139.4">YOUT</text>
<text x="136.8" y="142.8">SEL</text>
<text x="142.6" y="140.2">YOUT</text>
<text x="142.6" y="143.6">SEL</text>
<text x="248.8" y="141.1">1</text>
<text x="252.7" y="141.9">1</text>
<text x="259" y="141.9">2</text>
<text x="262.9" y="141.1">2</text>
<text x="38.9" y="144.5">P2_14</text>
<text x="38.9" y="146.2">P2_16</text>
<text x="46" y="145.2">BAT.VIN</text>
<text x="46" y="146.9">BAT.TEMP</text>
<text x="71.7" y="145.2">GPIO20</text>
<text x="71.7" y="146.9">GPIO27</text>
<text x="79.9" y="144.5">P1_20</text>
<text x="79.9" y="146.2">P2_19</text>
<text x="136.3" y="146.2">GND</text>
<text x="142.6" y="146.9">GND</text>
<text x="248.8" y="144.5">3</text>
<text x="252.7" y="145.2">3</text>
<text x="259" y="145.2">4</text>
<text x="262.9" y="144.5">4</text>
<text x="71.7" y="153.7">GPIO52</text>
<text x="79.9" y="153">P2_10</text>
<text x="248.8" y="159.8">1</text>
<text x="252.7" y="160.5">1</text>
<text x="259" y="160.5">2</text>
<text x="262.9" y="159.8">2</text>
<text x="71.7" y="163.9">GPIO65</text>
<text x="79.9" y="163.2">P2_17</text>
<text x="248.8" y="163.2">3</text>
<text x="252.7" y="163.9">3</text>
<text x="259" y="163.9">4</text>
<text x="262.9" y="163.2">4</text>
<text x="71.9" y="172.4">PRU0.1</text>
<text x="79.9" y="171.6">P1_33</text>
<text x="79.9" y="173.3">P2_32</text>
<text x="38.9" y="178.4">P1_23</text>
<text x="46" y="179.2">AIN2(1.8V)</text>
<text x="71.9" y="177.5">PRU0.4</text>
<text x="71.9" y="175.8">PRU0.3</text>
<text x="71.9" y="174.1">PRU0.2</text>
<text x="71.9" y="179.2">PRU0.5</text>
<text x="79.9" y="176.7">P1_31</text>
<text x="79.9" y="175">P2_30</text>
<text x="79.9" y="178.4">P2_34</text>
<text x="38.9" y="180.1">P1_25</text>
<text x="38.9" y="181.8">P1_27</text>
<text x="38.9" y="183.5">P2_36</text>
<text x="46" y="180.8">AIN3(1.8V)</text>
<text x="46" y="182.5">AIN4(1.8V)</text>
<text x="46" y="184.2">AIN7(1.8V)</text>
<text x="71.1" y="184.2">PRU1.10</text>
<text x="71.9" y="182.5">PRU0.7</text>
<text x="71.9" y="180.8">PRU0.6</text>
<text x="79.9" y="181.8">P1_29</text>
<text x="79.9" y="183.5">P1_35</text>
<text x="79.9" y="180.1">P2_28</text>
</g>
<g font-size="1.2" fill="#808080">
<text x="207.1" y="139.7">D2</text>
<text x="207.1" y="146.4">RED LED</text>
<text x="207.1" y="153.2">D1</text>
<text x="207.1" y="160">GREEN LED</text>
<text x="97.5" y="169.8">MGT1</text>
<text x="104.2" y="169.8">MGT2</text>
<text x="111" y="169.8">MGT3</text>
<text x="117.8" y="169.8">MGT4</text>
</g>
</svg>
